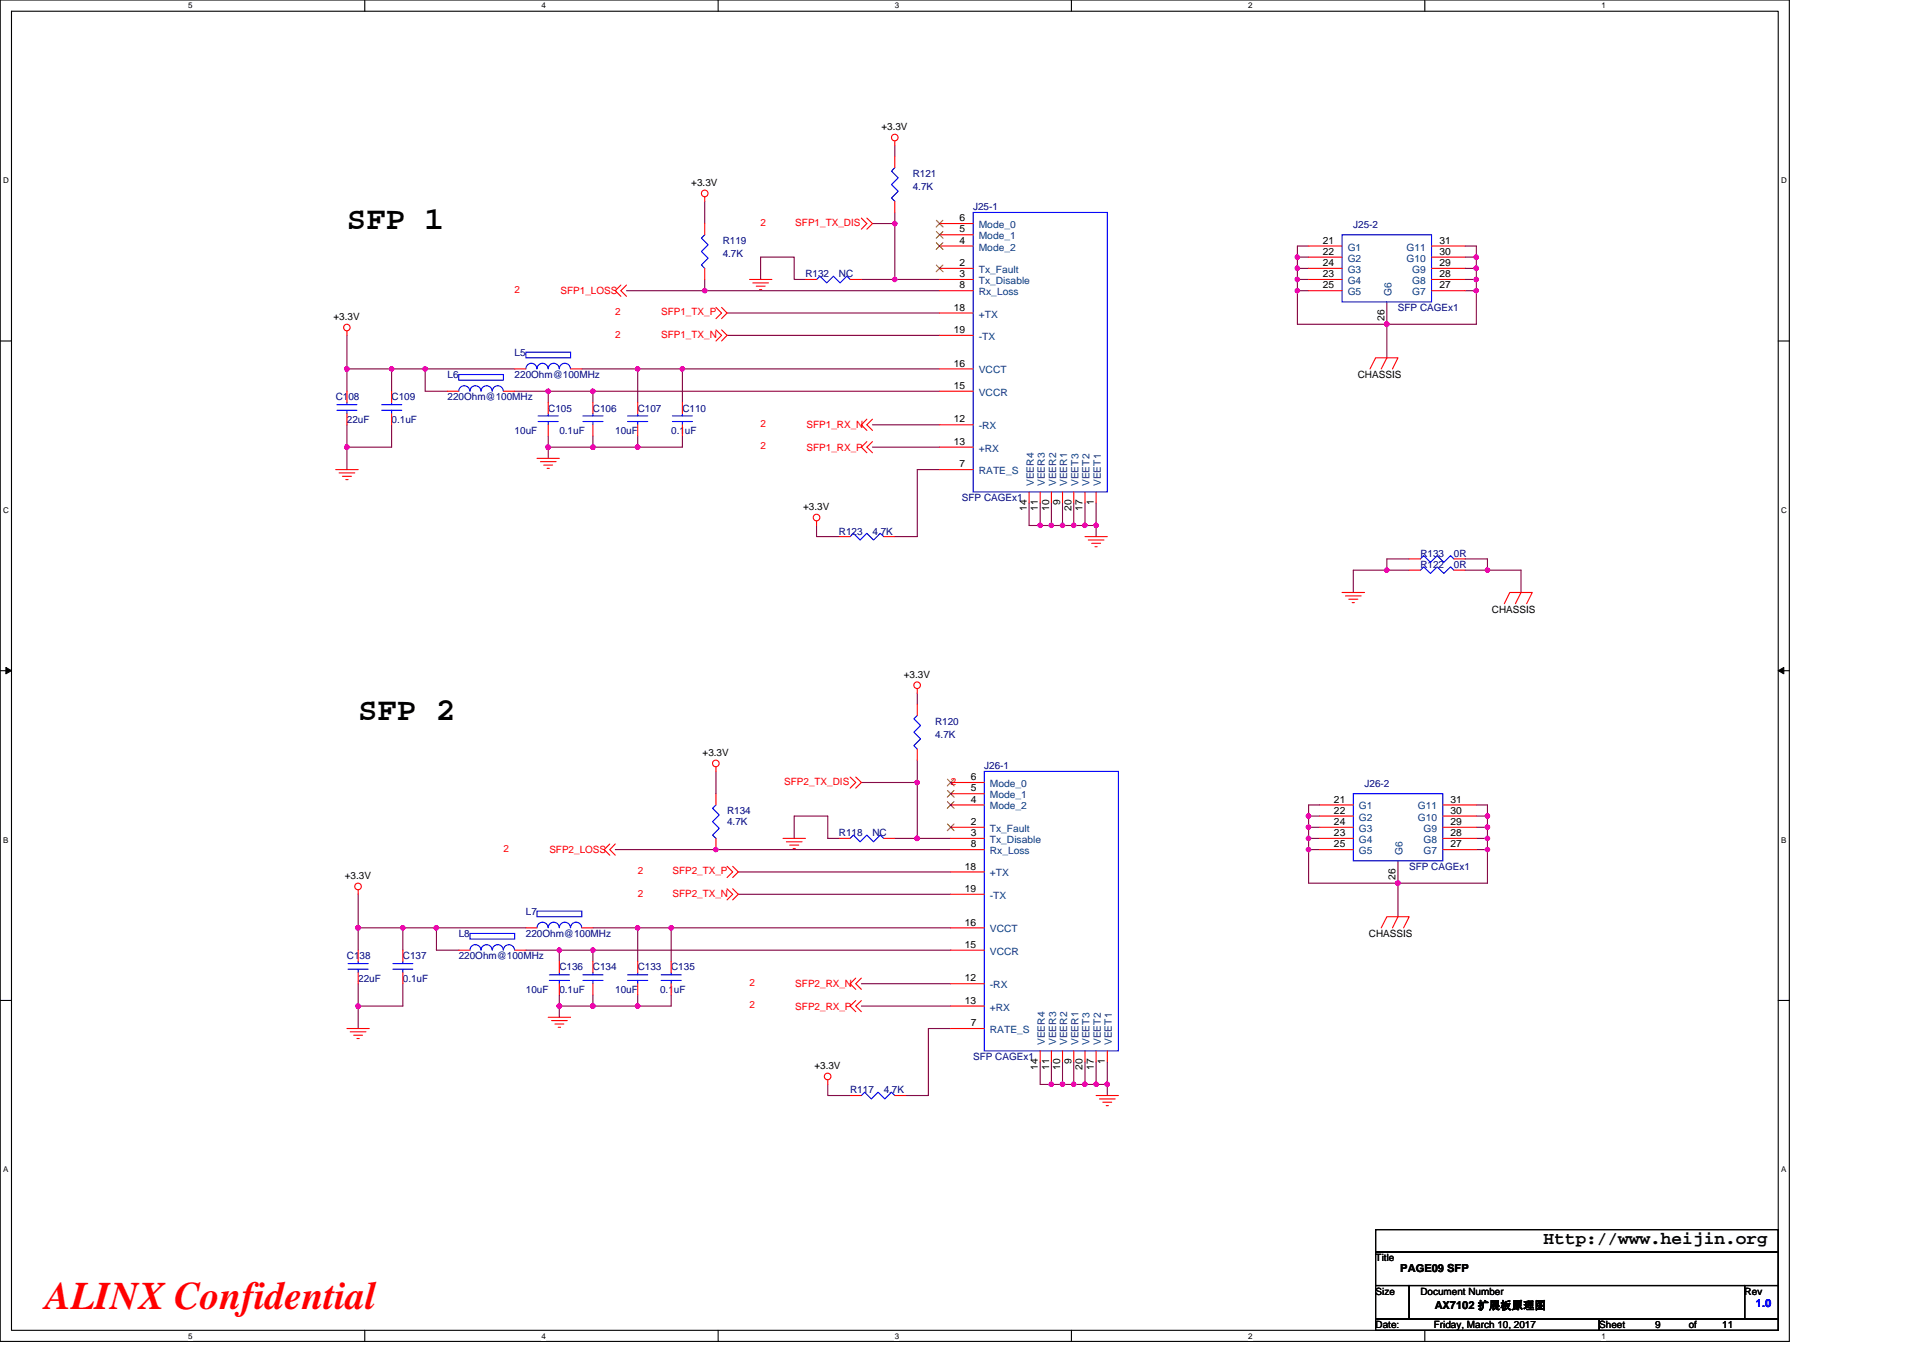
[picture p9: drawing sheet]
<svg xmlns="http://www.w3.org/2000/svg" width="297mm" height="210mm" viewBox="0 0 297 210" stroke-linecap="round" stroke-linejoin="round" font-family="sans-serif">
<path d="M0 0h276.4v207.3h-276.4zM1.8 1.7h272.9v203.8h-272.9z" fill="none" stroke="#000" stroke-width=".17"/>
<g fill="#fff">
<path d="M29.1 .2h.6v1.4h-.6z"/>
<path d="M29.1 205.7h.6v1.4h-.6z"/>
</g>
<path d="M56.3 0v1.7M56.3 205.5v1.8" fill="none" stroke="#000" stroke-width=".17"/>
<g fill="#fff">
<path d="M83.6 .2h.7v1.4h-.7z"/>
<path d="M83.6 205.7h.7v1.4h-.7z"/>
</g>
<path d="M110.9 0v1.7M110.9 205.5v1.8" fill="none" stroke="#000" stroke-width=".17"/>
<g fill="#fff">
<path d="M138.2 .2h.7v1.4h-.7z"/>
<path d="M138.2 205.7h.7v1.4h-.7z"/>
</g>
<path d="M165.5 0v1.7M165.5 205.5v1.8" fill="none" stroke="#000" stroke-width=".17"/>
<g fill="#fff">
<path d="M192.8 .2h.6v1.4h-.6z"/>
<path d="M192.8 205.7h.6v1.4h-.6z"/>
</g>
<path d="M220.1 0v1.7M220.1 205.5v1.8" fill="none" stroke="#000" stroke-width=".17"/>
<g fill="#fff">
<path d="M247.4 .2h.6v1.4h-.6z"/>
<path d="M247.4 205.7h.6v1.4h-.6z"/>
<path d="M.5 27.2h.8v1.4h-.8z"/>
<path d="M275.1 27.2h.9v1.4h-.9z"/>
<path d="M.5 78.1h.8v1.4h-.8z"/>
<path d="M275.1 78.1h.9v1.4h-.9z"/>
</g>
<path d="M0 52.7h1.8M274.7 52.7h1.7" fill="none" stroke="#000" stroke-width=".17"/>
<g fill="#fff">
<path d="M.5 129.1h.8v1.4h-.8z"/>
<path d="M275.1 129.1h.8v1.4h-.8z"/>
</g>
<path d="M0 103.6h1.8M274.7 103.6h1.7" fill="none" stroke="#000" stroke-width=".17"/>
<path d="M.9 103.1l.9 .5-.9 .5zM274.7 103.6l.8-.5v1z" fill="#000" stroke="#000" stroke-width=".15"/>
<g fill="#fff">
<path d="M.5 180h.8v1.4h-.8z"/>
<path d="M275.1 180h.8v1.4h-.8z"/>
</g>
<path d="M0 154.6h1.8M274.7 154.6h1.7M212.5 190h62.2v3.5h-62.2zM212.5 193.5h62.2v5.1h-62.2zM212.5 198.6h5.2v5.2h-5.2zM217.7 198.6h51.8v5.2h-51.8zM269.5 198.6h5.2v5.2h-5.2zM212.5 203.8h34.5v1.7h-34.5zM247 203.8h27.7v1.7h-27.7z" fill="none" stroke="#000" stroke-width=".17"/>
<g fill="none" stroke="#800040" stroke-width=".17">
<path d="M108.9 31.1v3.4M134.8 34.5h3.4M138.2 22.5v1.7M138.2 32.8v1.7M138.2 34.5v8.7M200.4 39.7h1.7M200.4 39.7v1.8M202.1 38h-1.7v1.7M226.3 38h1.7v1.7M226.3 39.7h1.7M228 39.7v1.8M53.6 57h6.9v3.5"/>
<path d="M53.6 57v3.5M53.6 51.8v5.2M60.5 57h5.2v3.5h3.4M65.7 57h13.8M89.9 57h8.6v5.2M96.8 44.9h12.1M98.5 57h6.9v5.2M105.4 57h39.7M108.9 44.9h36.2M108.9 43.2v1.7M112.3 51.8h32.8M112.3 48.4h32.8"/>
<path d="M117.5 43.2v-3.5h5.2v3.5h1.7M133.1 43.2h5.1M138.2 43.2h6.9M200.4 41.5h1.7M200.4 44.9h1.7M200.4 43.2h1.7M200.4 43.2v1.7M200.4 44.9v5.2h13.8M200.4 41.5v1.7M214.2 46.7v3.4M214.2 50.1v5.2M226.3 41.5h1.7"/>
<path d="M226.3 43.2h1.7M226.3 44.9h1.7M228 43.2v1.7M228 44.9v5.2h-13.8M228 41.5v1.7M53.6 69.1v3.5M53.6 65.6v3.5M60.5 65.6v3.5h-6.9M79.5 60.5h5.2v1.7M84.7 69.1v1.7M84.7 69.1h6.9M84.7 67.4v1.7"/>
<path d="M84.7 60.5h6.9v1.7M91.6 69.1h6.9M91.6 67.4v1.7M91.6 60.5h53.5M98.5 67.4v1.7M105.4 67.4v1.7h-6.9M134.8 69.1h10.3M134.8 65.6h10.3M145.1 72.6h-3.4v10.3h-3.5M159 77.7v3.5h1.7M160.7 77.7v3.5M162.4 77.7v3.5"/>
<path d="M164.1 77.7v3.5M165.9 77.7v3.5M167.6 77.7v3.5M169.3 77.7v3.5M126.1 81.2v1.7h3.5M160.7 81.2h1.7M162.4 81.2h1.7M164.1 81.2h1.8M165.9 81.2h1.7M167.6 81.2h1.7M169.3 81.2v1.7M214.2 88.1h-5.2v3.4"/>
<path d="M214.2 88.1h3.5M217.7 86.4h-3.5v1.7M226.3 86.4h3.5v1.7M226.3 88.1h3.5M229.8 88.1h5.1v3.4M110.6 119.2v3.4M141.7 107.1v1.7M141.7 117.5v3.4M55.3 138.2v5.2M114 138.2h32.9M114 134.7h32.9M122.7 129.5v-3.4h5.2v3.4h1.7"/>
<path d="M133.1 120.9h8.6M138.2 129.5h3.5M141.7 120.9v8.6M141.7 129.5h5.2M146.9 131.3h-51.9M202.1 129.5v1.8M202.1 127.8v1.7M202.1 126.1v1.7M202.1 131.3v5.2h13.8M202.1 127.8h1.8M202.1 129.5h1.8M202.1 131.3h1.8"/>
<path d="M202.1 126.1h1.8M203.9 124.4h-1.8v1.7M215.9 133v3.5M215.9 136.5v5.1M228 127.8h1.8M228 129.5h1.8M228 124.4h1.8v1.7M228 126.1h1.8M228 131.3h1.8M229.8 129.5v7h-13.9M229.8 126.1v1.7M229.8 127.8v1.7"/>
<path d="M55.3 143.4v3.4M55.3 155.4v3.5M55.3 152v3.4M55.3 143.4h6.9M62.2 152v3.4h-6.9M62.2 143.4h5.2v3.4h3.5M62.2 143.4v3.4M67.4 143.4h13.8M81.2 146.8h5.2M86.4 146.8h5.2M86.4 155.4h5.2M86.4 146.8v1.7"/>
<path d="M86.4 153.7v1.7M86.4 155.4v1.8M91.6 146.8h55.3M91.6 143.4h6.9M91.6 155.4h6.9M91.6 146.8v1.7M91.6 153.7v1.7M98.5 143.4v5.1M98.5 153.7v1.7M98.5 143.4h5.2M103.7 143.4h43.2M103.7 143.4v5.1"/>
<path d="M103.7 153.7v1.7h-5.2M133.1 152h13.8M133.1 155.4h13.8M146.9 158.9h-3.5v10.4h-3.4M127.9 167.6v1.7h3.4M160.7 164.1v3.5h1.7M162.4 167.6h1.7M162.4 164.1v3.5M164.1 164.1v3.5M164.1 167.6h1.8M165.9 164.1v3.5M165.9 167.6h1.7"/>
<path d="M167.6 164.1v3.5M167.6 167.6h1.7M169.3 167.6h1.7M169.3 164.1v3.5M171 164.1v3.5M171 167.6v1.7"/>
</g>
<g fill="#f0f" stroke="#f0f" stroke-width=".17">
<circle cx="228" cy="41.4" r=".34"/>
<circle cx="228" cy="39.7" r=".34"/>
<circle cx="228" cy="43.2" r=".34"/>
<circle cx="228" cy="44.9" r=".33"/>
<circle cx="214.2" cy="50.1" r=".34"/>
<circle cx="200.4" cy="43.2" r=".34"/>
<circle cx="169.3" cy="81.2" r=".34"/>
<circle cx="167.6" cy="81.2" r=".34"/>
<circle cx="162.4" cy="81.2" r=".34"/>
<circle cx="164.1" cy="81.2" r=".34"/>
<circle cx="165.8" cy="81.2" r=".34"/>
<circle cx="160.7" cy="81.2" r=".34"/>
<circle cx="105.4" cy="57" r=".34"/>
<circle cx="91.6" cy="60.4" r=".34"/>
<circle cx="65.7" cy="57" r=".34"/>
<circle cx="53.6" cy="57" r=".34"/>
<circle cx="60.5" cy="57" r=".34"/>
<circle cx="53.6" cy="69.1" r=".34"/>
<circle cx="84.7" cy="60.4" r=".34"/>
<circle cx="98.5" cy="57" r=".34"/>
<circle cx="84.7" cy="69.1" r=".34"/>
<circle cx="98.5" cy="69.1" r=".34"/>
<circle cx="91.6" cy="69.1" r=".34"/>
<circle cx="229.8" cy="127.8" r=".34"/>
<circle cx="229.8" cy="129.5" r=".34"/>
<circle cx="229.8" cy="126.1" r=".34"/>
<circle cx="229.8" cy="131.3" r=".33"/>
<circle cx="215.9" cy="136.4" r=".34"/>
<circle cx="202.1" cy="129.5" r=".34"/>
<circle cx="171" cy="167.5" r=".34"/>
<circle cx="169.3" cy="167.5" r=".34"/>
<circle cx="167.6" cy="167.5" r=".34"/>
<circle cx="165.8" cy="167.5" r=".34"/>
<circle cx="164.1" cy="167.5" r=".34"/>
<circle cx="162.4" cy="167.5" r=".34"/>
<circle cx="91.6" cy="146.8" r=".34"/>
<circle cx="103.7" cy="143.4" r=".34"/>
<circle cx="67.4" cy="143.4" r=".34"/>
<circle cx="55.3" cy="143.4" r=".34"/>
<circle cx="62.2" cy="143.4" r=".34"/>
<circle cx="55.3" cy="155.4" r=".34"/>
<circle cx="86.4" cy="146.8" r=".34"/>
<circle cx="98.5" cy="143.4" r=".34"/>
<circle cx="86.4" cy="155.4" r=".34"/>
<circle cx="98.5" cy="155.4" r=".34"/>
<circle cx="91.6" cy="155.4" r=".34"/>
<circle cx="202.1" cy="131.3" r=".33"/>
<circle cx="202.1" cy="127.8" r=".34"/>
<circle cx="202.1" cy="126.1" r=".34"/>
<circle cx="214.2" cy="88.1" r=".33"/>
<circle cx="229.8" cy="88.1" r=".33"/>
<circle cx="108.9" cy="44.9" r=".33"/>
<circle cx="138.2" cy="34.5" r=".34"/>
<circle cx="110.6" cy="131.3" r=".33"/>
<circle cx="141.7" cy="129.5" r=".34"/>
<circle cx="141.7" cy="120.9" r=".34"/>
<circle cx="138.2" cy="43.2" r=".34"/>
<circle cx="200.4" cy="44.9" r=".33"/>
<circle cx="200.4" cy="39.7" r=".34"/>
<circle cx="200.4" cy="41.4" r=".34"/>
</g>
<g fill="none" stroke="#f00" stroke-width=".17">
<path d="M108.9 30.4v.7M108.9 34.5v1.8M133.1 33.7l.8 .8-.8 .9M133.9 33.7l.9 .8-.9 .9M138.2 21.8v.7M138.2 31.1v1.7M138.2 24.2v1.7M145.1 34.5h5.2M145.1 36.3h5.2M145.1 38h5.2M202.1 38h5.2M202.1 39.7h5.2"/>
<path d="M221.1 39.7h5.2M221.1 38h5.2M53.6 51.1v.7M79.5 57h1.7M88.1 57h1.8M95.9 44l-.9 .9 .9 .9M96.8 44l-.9 .9 .9 .9M108.9 41.5v1.7M110.6 47.5l.9 .9-.9 .8M110.6 51l.9 .8-.9 .9M111.5 47.5l.8 .9-.8 .8M111.5 51l.8 .8-.8 .9"/>
<path d="M115.8 43.2h3.4M116.3 43.7h2.4M116.8 44.2h1.4M117.3 44.7h.4M124.4 43.2h1.7M131.3 43.2h1.8M145.1 44.9h5.2M145.1 43.2h5.2M145.1 41.5h5.2M145.1 57h5.2M145.1 48.4h5.2M145.1 51.8h5.2"/>
<path d="M202.1 43.2h5.2M202.1 41.5h5.2M202.1 44.9h5.2M211.6 57l.9-1.7h3.4l-.8 1.7M214.2 46.7h.1M214.2 55.3l-.8 1.7M221.1 43.2h5.2M221.1 41.5h5.2M221.1 44.9h5.2M51.9 72.6h3.4M52.4 73.1h2.4M52.9 73.6h1.4"/>
<path d="M53.4 74.1h.4M53.6 60.5v1.7M53.6 63.9v1.7M60.5 60.5v1.7M60.5 63.9v1.7M69.1 60.5h1.8M77.8 60.5h1.7M82.9 70.8h3.5M83.5 71.3h2.4M84 71.9h1.4M84.5 72.4h.4M84.7 62.2v1.7"/>
<path d="M84.7 65.6v1.8M91.6 62.2v1.7M91.6 65.6v1.8M98.5 62.2v1.7M98.5 65.6v1.8M105.4 62.2v1.7M105.4 65.6v1.8M133.9 64.8l-.8 .8 .8 .9M133.9 68.2l-.8 .9 .8 .9M134.8 64.8l-.9 .8 .9 .9M134.8 68.2l-.9 .9 .9 .9M145.1 65.6h5.2"/>
<path d="M145.1 69.1h5.2M145.1 60.5h5.2M145.1 72.6h5.2M159 76v1.7M160.7 76v1.7M162.4 76v1.7M164.1 76v1.7M165.9 76v1.7M167.6 76v1.7M169.3 76v1.7M126.1 80.5v.7M129.6 82.9h1.7"/>
<path d="M136.5 82.9h1.7M167.6 82.9h3.4M168.1 83.4h2.4M168.6 83.9h1.4M169.1 84.5h.4M207.3 91.5h3.5M207.8 92.1h2.4M208.3 92.6h1.4M208.9 93.1h.3M217.7 88.1h1.7M217.7 86.4h1.7M224.6 88.1h1.7"/>
<path d="M224.6 86.4h1.7M232.4 93.3l.8-1.8h3.5l-.9 1.8M234.9 91.5l-.8 1.8M110.6 118.5v.7M141.7 106.4v.7M141.7 115.7v1.8M141.7 108.8v1.8M55.3 137.5v.7M94.2 130.4l-.9 .9 .9 .8M95 130.4l-.8 .9 .8 .8M110.6 129.5v1.8M110.6 122.6v1.8"/>
<path d="M112.3 137.3l.9 .9-.9 .8M112.3 133.9l.9 .8-.9 .9M113.2 137.3l.8 .9-.8 .8M113.2 133.9l.8 .8-.8 .9M120.9 129.5h3.5M121.5 130.1h2.4M122 130.6h1.4M122.5 131.1h.3M129.6 129.5h1.7M131.3 120.1l.9 .8-.9 .9M132.2 120.1l.9 .8-.9 .9M136.5 129.5h1.7"/>
<path d="M146.9 131.3h5.1M146.9 120.9h5.1M146.9 122.6h5.1M146.9 124.4h5.1M146.9 129.5h5.1M146.9 127.8h5.1M146.9 134.7h5.1M146.9 138.2h5.1M203.9 124.4h5.1M203.9 129.5h5.1M203.9 126.1h5.1M203.9 127.8h5.1"/>
<path d="M203.9 131.3h5.1M215.9 133h.1M222.9 129.5h5.1M222.9 126.1h5.1M222.9 127.8h5.1M222.9 124.4h5.1M222.9 131.3h5.1M53.6 158.9h3.4M54.1 159.4h2.4M54.6 160h1.4M55.3 146.8v1.7M55.3 150.3v1.7"/>
<path d="M62.2 146.8v1.7M62.2 150.3v1.7M70.9 146.8h1.7M79.5 146.8h1.7M81.2 143.4h1.7M84.7 157.2h3.4M85.2 157.7h2.4M85.7 158.2h1.4M86.2 158.7h.4M86.4 148.5v1.8M86.4 152v1.7M89.9 143.4h1.7"/>
<path d="M91.6 148.5v1.8M91.6 152v1.7M98.5 148.5v1.8M98.5 152v1.7M103.7 148.5v1.8M103.7 152v1.7M132.2 151.1l-.9 .9 .9 .9M132.2 154.6l-.9 .8 .9 .9M133.1 151.1l-.9 .9 .9 .9M133.1 154.6l-.9 .8 .9 .9M146.9 152h5.1M146.9 155.4h5.1"/>
<path d="M146.9 146.8h5.1M146.9 143.4h5.1M146.9 158.9h5.1M213.4 143.4l.8-1.8h3.5l-.9 1.8M215.9 141.6l-.8 1.8M55.1 160.5h.4M127.9 166.9v.7M131.3 169.3h1.8M138.2 169.3h1.8M160.7 162.4v1.7M162.4 162.4v1.7M164.1 162.4v1.7"/>
<path d="M165.9 162.4v1.7M167.6 162.4v1.7M169.3 162.4v1.7M169.3 169.3h3.5M169.8 169.8h2.5M170.3 170.3h1.4M170.9 170.8h.3M171 162.4v1.7"/>
<circle cx="108.9" cy="29.9" r=".51"/>
<circle cx="138.2" cy="21.2" r=".51"/>
<circle cx="53.6" cy="50.6" r=".51"/>
<circle cx="126.1" cy="80" r=".51"/>
<circle cx="110.6" cy="118" r=".51"/>
<circle cx="141.7" cy="105.9" r=".51"/>
<circle cx="55.3" cy="137" r=".51"/>
<circle cx="127.8" cy="166.3" r=".51"/>
</g>
<g fill="none" stroke="#00f" stroke-width=".17">
<path d="M108.9 36.3l-.6 .5 1.1 1-1.1 1.1 1.1 1-1.1 1 .6 .6M138.2 25.9l-.5 .5 1 1.1-1 1 1 1-1 1.1 .5 .5M150.3 32.8h20.7v43.2h-20.7zM207.3 36.3h13.8v10.4h-13.8zM70.9 57.9h6.9v.8h-6.9zM81.2 54.4h6.9v.9h-6.9zM82.9 57a.85 .85 0 0 0-.8-.9 .85 .85 0 0 0-.9 .9M84.7 57a.86 .86 0 0 0-.9-.9 .86 .86 0 0 0-.9 .9M88.1 57a.87 .87 0 0 0-.9-.9 .87 .87 0 0 0-.8 .9 .85 .85 0 0 0-.9-.9 .85 .85 0 0 0-.8 .9M126.1 43.2l.6-.5 1 1 1-1 1.1 1 1-1 .5 .5M52 63.4h3.1M52 62.5h3.1"/>
<path d="M53.6 62.2v.3M53.6 63.4v.5M58.9 63.4h3.2M58.9 62.5h3.2M60.5 62.2v.3M60.5 63.4v.5M72.6 60.4a.86 .86 0 0 0-.9-.8 .86 .86 0 0 0-.8 .8M77.7 60.4a.86 .86 0 0 0-.8-.8 .86 .86 0 0 0-.9 .8 .87 .87 0 0 0-.8-.8 .87 .87 0 0 0-.9 .8 .85 .85 0 0 0-.9-.8 .85 .85 0 0 0-.8 .8M83.1 65.1h3.1M83.1 64.3h3.1M84.7 63.9v.4M84.7 65.1v.5"/>
<path d="M90 65.1h3.2M90 64.3h3.2M91.6 63.9v.4M91.6 65.1v.5M96.9 65.1h3.2M96.9 64.3h3.2M98.5 63.9v.4M98.5 65.1v.5M103.9 65.1h3.1M103.9 64.3h3.1M105.4 63.9v.4M105.4 65.1v.5"/>
<path d="M131.3 82.9l.5-.5 1.1 1 1-1 1 1 1.1-1 .5 .5M219.4 88.1l.5-.5 1.1 1 1-1 1 1 1.1-1 .5 .5M219.4 86.4l.5-.5 1.1 1 1-1 1 1 1.1-1 .5 .5M141.7 110.6l-.5 .5 1 1-1 1 1 1.1-1 1 .5 .5M152 119.2h20.8v43.2h-20.8zM110.6 124.4l-.5 .5 1 1-1 1.1 1 1-1 1 .5 .5M131.3 129.5l.5-.5 1.1 1.1 1-1.1 1 1.1 1.1-1.1 .5 .5M209 122.6h13.9v10.4h-13.9zM53.8 149.8h3.1M53.8 148.9h3.1M55.3 148.5v.4M55.3 149.8v.5"/>
<path d="M60.7 149.8h3.1M60.7 148.9h3.1M62.2 148.5v.4M62.2 149.8v.5M72.6 144.2h6.9v.9h-6.9zM77.7 146.8a.86 .86 0 0 0-.8-.8 .86 .86 0 0 0-.9 .8 .87 .87 0 0 0-.8-.8 .87 .87 0 0 0-.9 .8 .85 .85 0 0 0-.9-.8 .85 .85 0 0 0-.8 .8M79.5 146.8a.86 .86 0 0 0-.9-.8 .86 .86 0 0 0-.8 .8M82.9 140.8h7v.8h-7zM84.7 143.3a.86 .86 0 0 0-.9-.8 .86 .86 0 0 0-.9 .8M84.9 151.5h3.1M84.9 150.6h3.1M86.4 150.3v.3"/>
<path d="M86.4 151.5v.5M89.8 143.3a.87 .87 0 0 0-.8-.8 .87 .87 0 0 0-.9 .8 .87 .87 0 0 0-.9-.8 .87 .87 0 0 0-.8 .8 .85 .85 0 0 0-.9-.8 .85 .85 0 0 0-.8 .8M90 151.5h3.2M90 150.6h3.2M91.6 150.3v.3M91.6 151.5v.5M96.9 151.5h3.2M96.9 150.6h3.2M98.5 150.3v.3M98.5 151.5v.5M102.1 151.5h3.1M102.1 150.6h3.1"/>
<path d="M103.7 150.3v.3M103.7 151.5v.5M133.1 169.3l.5-.5 1 1 1-1 1.1 1 1-1 .5 .5"/>
</g>
<g fill="none" stroke="#804000" stroke-width=".15">
<path d="M144.6 34l1.1 1.1M144.6 35.8l1.1 1M144.6 37.5l1.1 1M145.6 34l-1 1.1M145.6 35.8l-1 1M145.6 37.5l-1 1M144.6 41l1.1 1M145.6 41l-1 1M146.3 120.4l1.1 1M146.3 122.1l1.1 1.1M146.3 123.9l1.1 1M146.3 127.3l1.1 1.1"/>
<path d="M147.4 120.4l-1.1 1M147.4 122.1l-1.1 1.1M147.4 123.9l-1.1 1M147.4 127.3l-1.1 1.1"/>
</g>
<text font-size="6" fill="#f00" x="7" y="202.3">ALINX Confidential</text>
<g font-size="5">
<text x="53.6" y="35.3">SFP 1</text>
<text x="55.3" y="111.3">SFP 2</text>
</g>
<text font-size="2.8" x="238.4" y="192.3">Http://www.heijin.org</text>
<g font-size="1.7">
<text x="216.3" y="196.6">PAGE09 SFP</text>
<text x="221.7" y="202.3">AX7102 扩展板原理图</text>
</g>
<text font-size="1.7" fill="#00f" x="271.2" y="202">1.0</text>
<g font-size="1.5">
<text x="136.1" y="20.1">+3.3V</text>
<text x="106.8" y="28.7">+3.3V</text>
<text x="148.2" y="34.2">6</text>
<text x="148.2" y="35.9">5</text>
<text x="148.2" y="37.7">4</text>
<text x="148.2" y="41.1">2</text>
<text x="204.3" y="37.7">21</text>
<text x="204.3" y="39.4">22</text>
<text x="204.3" y="41.1">24</text>
<text x="222.3" y="41.1">29</text>
<text x="222.3" y="39.4">30</text>
<text x="222.3" y="37.7">31</text>
<text x="148.2" y="44.6">8</text>
<text x="148.2" y="42.8">3</text>
<text x="204.3" y="42.8">23</text>
<text x="204.3" y="44.6">25</text>
<text x="222.3" y="42.8">28</text>
<text x="222.3" y="44.6">27</text>
<text x="51.5" y="49.4">+3.3V</text>
<text x="147.3" y="48">18</text>
<text x="147.3" y="51.5">19</text>
<text x="213.9" y="49.6" transform="rotate(-90 213.9 49.6)">26</text>
<text x="147.3" y="56.6">16</text>
<text x="209.7" y="58.4">CHASSIS</text>
<text x="147.3" y="65.3">12</text>
<text x="147.3" y="60.1">15</text>
<text x="147.3" y="68.7">13</text>
<text x="148.2" y="72.2">7</text>
<text x="124.1" y="78.8">+3.3V</text>
<text x="158.6" y="79" transform="rotate(-90 158.6 79)">14</text>
<text x="160.3" y="79" transform="rotate(-90 160.3 79)">11</text>
<text x="162" y="79" transform="rotate(-90 162 79)">10</text>
<text x="163.8" y="78.1" transform="rotate(-90 163.8 78.1)">9</text>
<text x="165.5" y="79" transform="rotate(-90 165.5 79)">20</text>
<text x="167.2" y="79" transform="rotate(-90 167.2 79)">17</text>
<text x="168.9" y="78.1" transform="rotate(-90 168.9 78.1)">1</text>
<text x="230.5" y="94.7">CHASSIS</text>
<text x="139.6" y="104.7">+3.3V</text>
<text x="108.5" y="116.8">+3.3V</text>
<text x="149.9" y="120.5">6</text>
<text x="149.9" y="122.3">5</text>
<text x="149.9" y="124">4</text>
<text x="206.1" y="124">21</text>
<text x="206.1" y="125.7">22</text>
<text x="224.1" y="125.7">30</text>
<text x="224.1" y="124">31</text>
<text x="149.9" y="130.9">8</text>
<text x="149.9" y="129.2">3</text>
<text x="149.9" y="127.5">2</text>
<text x="206.1" y="129.2">23</text>
<text x="206.1" y="127.5">24</text>
<text x="206.1" y="130.9">25</text>
<text x="224.1" y="129.2">28</text>
<text x="224.1" y="127.5">29</text>
<text x="224.1" y="130.9">27</text>
<text x="53.3" y="135.8">+3.3V</text>
<text x="149.1" y="134.4">18</text>
<text x="149.1" y="137.8">19</text>
<text x="215.6" y="136" transform="rotate(-90 215.6 136)">26</text>
<text x="149.1" y="143">16</text>
<text x="149.1" y="146.5">15</text>
<text x="211.5" y="144.8">CHASSIS</text>
<text x="149.1" y="151.6">12</text>
<text x="149.1" y="155.1">13</text>
<text x="149.9" y="158.6">7</text>
<text x="125.8" y="165.1">+3.3V</text>
<text x="160.3" y="165.4" transform="rotate(-90 160.3 165.4)">14</text>
<text x="162" y="165.4" transform="rotate(-90 162 165.4)">11</text>
<text x="163.8" y="165.4" transform="rotate(-90 163.8 165.4)">10</text>
<text x="165.5" y="164.5" transform="rotate(-90 165.5 164.5)">9</text>
<text x="167.2" y="165.4" transform="rotate(-90 167.2 165.4)">20</text>
<text x="168.9" y="165.4" transform="rotate(-90 168.9 165.4)">17</text>
<text x="170.7" y="164.5" transform="rotate(-90 170.7 164.5)">1</text>
<text x="212.5" y="194.9">Title</text>
<text x="212.5" y="200">Size</text>
<text x="219.4" y="200">Document Number</text>
<text x="269.5" y="200">Rev</text>
<text x="212.5" y="205.2">Date:</text>
<text x="221.5" y="205.2">Friday, March 10, 2017</text>
<text x="247" y="205.2">Sheet</text>
<text x="255.7" y="205.2">9</text>
<text x="260.9" y="205.2">of</text>
<text x="266" y="205.2">11</text>
</g>
<g font-size="1.5" fill="#000080">
<text x="141" y="27.3">R121</text>
<text x="141" y="29.4">4.7K</text>
<text x="150.3" y="32.5">J25-1</text>
<text x="209" y="35.3">J25-2</text>
<text x="111.6" y="37.7">R119</text>
<text x="111.6" y="39.8">4.7K</text>
<text x="124.4" y="42.9">R132</text>
<text x="129.6" y="42.9">NC</text>
<text x="215.9" y="48">SFP CAGEx1</text>
<text x="69.1" y="58.4">L6</text>
<text x="79.5" y="54.9">L5</text>
<text x="79.5" y="58.4">220Ohm@100MHz</text>
<text x="51.9" y="61.8">C108</text>
<text x="53.6" y="65.3">22uF</text>
<text x="60.5" y="61.8">C109</text>
<text x="60.5" y="65.3">0.1uF</text>
<text x="69.1" y="61.8">220Ohm@100MHz</text>
<text x="84.7" y="63.6">C105</text>
<text x="91.6" y="63.6">C106</text>
<text x="98.5" y="63.6">C107</text>
<text x="105.4" y="63.6">C110</text>
<text x="79.5" y="67">10uF</text>
<text x="86.4" y="67">0.1uF</text>
<text x="95" y="67">10uF</text>
<text x="103.7" y="67">0.1uF</text>
<text x="148.6" y="77.4">SFP CAGEx1</text>
<text x="129.6" y="82.6">R123</text>
<text x="134.8" y="82.6">4.7K</text>
<text x="219.4" y="87.8">R122</text>
<text x="219.4" y="86">R133</text>
<text x="224.6" y="87.8">0R</text>
<text x="224.6" y="86">0R</text>
<text x="144.4" y="112">R120</text>
<text x="144.4" y="114">4.7K</text>
<text x="152" y="118.9">J26-1</text>
<text x="112.3" y="125.8">R134</text>
<text x="210.8" y="121.6">J26-2</text>
<text x="112.3" y="127.5">4.7K</text>
<text x="129.6" y="129.2">R118</text>
<text x="134.8" y="129.2">NC</text>
<text x="217.7" y="134.4">SFP CAGEx1</text>
<text x="81.2" y="141.3">L7</text>
<text x="53.6" y="148.2">C138</text>
<text x="62.2" y="148.2">C137</text>
<text x="70.9" y="144.8">L8</text>
<text x="70.9" y="148.2">220Ohm@100MHz</text>
<text x="81.2" y="144.8">220Ohm@100MHz</text>
<text x="86.4" y="149.9">C136</text>
<text x="91.6" y="149.9">C134</text>
<text x="98.5" y="149.9">C133</text>
<text x="103.7" y="149.9">C135</text>
<text x="55.3" y="151.7">22uF</text>
<text x="62.2" y="151.7">0.1uF</text>
<text x="81.2" y="153.4">10uF</text>
<text x="86.4" y="153.4">0.1uF</text>
<text x="95" y="153.4">10uF</text>
<text x="102" y="153.4">0.1uF</text>
<text x="150.3" y="163.8">SFP CAGEx1</text>
<text x="131.3" y="169">R117</text>
<text x="136.5" y="169">4.7K</text>
</g>
<g font-size="1.5" fill="#f00">
<text x="117.5" y="34.9">2</text>
<text x="122.8" y="34.9">SFP1_TX_DIS</text>
<text x="79.5" y="45.3">2</text>
<text x="86.6" y="45.4">SFP1_LOSS</text>
<text x="95" y="48.7">2</text>
<text x="95" y="52.2">2</text>
<text x="102.1" y="48.7">SFP1_TX_P</text>
<text x="102.1" y="52.2">SFP1_TX_N</text>
<text x="117.5" y="66">2</text>
<text x="117.5" y="69.4">2</text>
<text x="124.6" y="66.2">SFP1_RX_N</text>
<text x="124.6" y="69.6">SFP1_RX_P</text>
<text x="121.1" y="121.3">SFP2_TX_DIS</text>
<text x="146.9" y="121.3">2</text>
<text x="77.8" y="131.6">2</text>
<text x="84.9" y="131.8">SFP2_LOSS</text>
<text x="98.5" y="135.1">2</text>
<text x="103.9" y="135.1">SFP2_TX_P</text>
<text x="98.5" y="138.5">2</text>
<text x="103.9" y="138.5">SFP2_TX_N</text>
<text x="115.8" y="152.4">2</text>
<text x="115.8" y="155.8">2</text>
<text x="122.8" y="152.5">SFP2_RX_N</text>
<text x="122.8" y="156">SFP2_RX_P</text>
</g>
<g font-size="1.5" fill="#004080">
<text x="151.2" y="35.2">Mode_0</text>
<text x="151.2" y="37">Mode_1</text>
<text x="151.2" y="38.7">Mode_2</text>
<text x="208.2" y="38.7">G1</text>
<text x="208.2" y="40.4">G2</text>
<text x="217.3" y="40.4">G10</text>
<text x="217.3" y="38.7">G11</text>
<text x="151.2" y="45.6">Rx_Loss</text>
<text x="151.2" y="43.9">Tx_Disable</text>
<text x="151.2" y="42.2">Tx_Fault</text>
<text x="208.2" y="43.9">G4</text>
<text x="208.2" y="42.2">G3</text>
<text x="208.2" y="45.6">G5</text>
<text x="214.9" y="45.8" transform="rotate(-90 214.9 45.8)">G6</text>
<text x="218.1" y="43.9">G8</text>
<text x="218.1" y="42.2">G9</text>
<text x="218.1" y="45.6">G7</text>
<text x="151.2" y="49.1">+TX</text>
<text x="151.2" y="52.5">-TX</text>
<text x="151.2" y="57.7">VCCT</text>
<text x="151.2" y="61.2">VCCR</text>
<text x="151.2" y="66.3">-RX</text>
<text x="151.2" y="69.8">+RX</text>
<text x="151.2" y="73.3">RATE_S</text>
<text x="159.7" y="75.1" transform="rotate(-90 159.7 75.1)">VEER4</text>
<text x="161.4" y="75.1" transform="rotate(-90 161.4 75.1)">VEER3</text>
<text x="163.1" y="75.1" transform="rotate(-90 163.1 75.1)">VEER2</text>
<text x="164.8" y="75.1" transform="rotate(-90 164.8 75.1)">VEER1</text>
<text x="166.6" y="75.1" transform="rotate(-90 166.6 75.1)">VEET3</text>
<text x="168.3" y="75.1" transform="rotate(-90 168.3 75.1)">VEET2</text>
<text x="170" y="75.1" transform="rotate(-90 170 75.1)">VEET1</text>
<text x="152.9" y="121.6">Mode_0</text>
<text x="152.9" y="123.3">Mode_1</text>
<text x="152.9" y="125.1">Mode_2</text>
<text x="209.9" y="125.1">G1</text>
<text x="219" y="125.1">G11</text>
<text x="152.9" y="132">Rx_Loss</text>
<text x="152.9" y="130.2">Tx_Disable</text>
<text x="152.9" y="128.5">Tx_Fault</text>
<text x="209.9" y="130.2">G4</text>
<text x="209.9" y="126.8">G2</text>
<text x="209.9" y="128.5">G3</text>
<text x="209.9" y="132">G5</text>
<text x="219" y="126.8">G10</text>
<text x="219.9" y="130.2">G8</text>
<text x="219.9" y="128.5">G9</text>
<text x="219.9" y="132">G7</text>
<text x="152.9" y="135.4">+TX</text>
<text x="216.7" y="132.1" transform="rotate(-90 216.7 132.1)">G6</text>
<text x="152.9" y="138.9">-TX</text>
<text x="152.9" y="147.5">VCCR</text>
<text x="152.9" y="144.1">VCCT</text>
<text x="152.9" y="152.7">-RX</text>
<text x="152.9" y="156.1">+RX</text>
<text x="152.9" y="159.6">RATE_S</text>
<text x="161.4" y="161.5" transform="rotate(-90 161.4 161.5)">VEER4</text>
<text x="163.1" y="161.5" transform="rotate(-90 163.1 161.5)">VEER3</text>
<text x="164.8" y="161.5" transform="rotate(-90 164.8 161.5)">VEER2</text>
<text x="166.6" y="161.5" transform="rotate(-90 166.6 161.5)">VEER1</text>
<text x="168.3" y="161.5" transform="rotate(-90 168.3 161.5)">VEET3</text>
<text x="170" y="161.5" transform="rotate(-90 170 161.5)">VEET2</text>
<text x="171.8" y="161.5" transform="rotate(-90 171.8 161.5)">VEET1</text>
</g>
<g font-size="1.2">
<text x="29.1" y="1.3">5</text>
<text x="83.6" y="1.3">4</text>
<text x="138.2" y="1.3">3</text>
<text x="192.8" y="1.3">2</text>
<text x="247.4" y="1.3">1</text>
<text x=".5" y="28.3">D</text>
<text x="275.1" y="28.3">D</text>
<text x=".5" y="79.2">C</text>
<text x="275.1" y="79.2">C</text>
<text x=".5" y="130.2">B</text>
<text x="275.1" y="130.2">B</text>
<text x=".5" y="181.1">A</text>
<text x="275.1" y="181.1">A</text>
<text x="29.1" y="206.8">5</text>
<text x="83.6" y="206.8">4</text>
<text x="138.2" y="206.8">3</text>
<text x="192.8" y="206.8">2</text>
<text x="247.4" y="206.8">1</text>
</g>
</svg>
